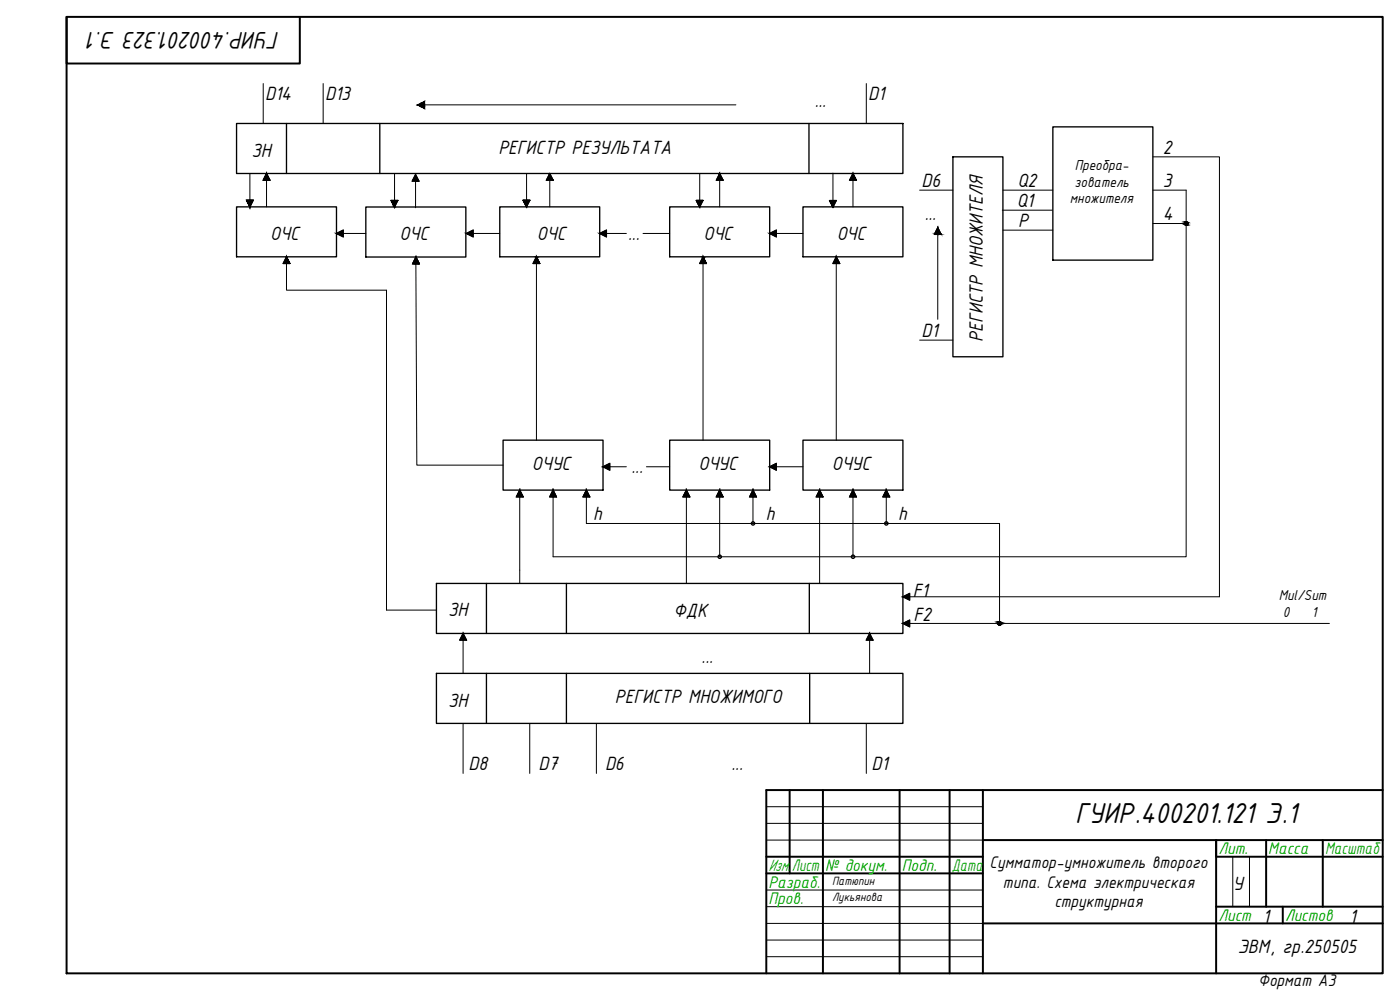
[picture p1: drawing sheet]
<svg xmlns="http://www.w3.org/2000/svg" width="420mm" height="297mm" viewBox="0 0 420 297" stroke-linecap="round" stroke-linejoin="round" font-family="sans-serif">
<!-- layer: 0 -->
<g fill="none" stroke="#000" stroke-width=".59">
<path d="M20 5.1h395v286.9h-395zM20 5.1v14h70v-14M237 237.1v25M247 237.1v54.9M270 237.1v54.9M285 237.1v54.9M295 237.1v54.9M415 237.1h-185v54.9M230 257.1h65M295 252.1h120M380 252.1v19.9M397 252.1v19.9"/>
<path d="M415 257.1h-50v-5v39.9M230 262.1h65M295 277.1h120M365 272h50M385 272v5.1"/>
</g>
<path d="M230 242h65M230 247h65M230 252.1h65M370 257.1v14.9M375 257.1v14.9M230 267h65M230 272h65M230 277.1h65M230 282.1h65M230 287h65" fill="none" stroke="#000" stroke-width=".3"/>
<g fill="none" stroke="#000" stroke-width=".4">
<path d="M71 37h200v15.1h-200zM86 37v15.1M114 37v15.1M125.4 31.5l2-1v2zM126.4 31h1v.5h-1zM126.4 31.5h1v.5h-1zM126.4 31l1 1.5M127.4 30.5l-1 1.5M242.8 37v15.1M316 38.1h30v39.9h-30zM80 52.1l1 2h-2zM124.7 52.4l1 1.9h-2z"/>
<path d="M165 52.1l1 2h-2zM216 52.1l1 2h-2zM256 52.1l1 2h-2zM286 47.1h15v59.9h-15zM71 62.1h30v15h-30zM74 60.1h2l-1 2zM86 77.1l1 2h-2zM101 70l2-.9v2zM109.8 62.1h30v15h-30zM117.4 60.1h2l-1 2.1zM124.8 77.2l1 1.9h-2zM140 70l2-.9v2z"/>
<path d="M150 62.1h30v15h-30zM157 60.1h2l-1 2zM161 77.1l1 2h-2zM180 70l2-.9v2zM201 62.1h30v15h-30zM209 60.1h2l-1 2zM211 77.1l1 2h-2zM231 70l2-.9v2zM241 62.1h30v15h-30zM249 60.2h2l-1 2zM251 77.1l1 2h-2zM281.4 68.3l1 2h-2z"/>
<path d="M151 132.1h30v15h-30zM201 132.1h30v15h-30zM241 132.1h30v15h-30zM156 147.1l1 2h-2zM166 147.1l1 2h-2zM176 147.1l1 2h-2zM181 140l2-.9v2zM206 147.1l1 2h-2zM216 147.1l1 2h-2zM226 147.1l1 2h-2zM231 140l2-.9v2zM246 147.1l1 2h-2z"/>
<path d="M256 147.1l1 2h-2zM266 147.1l1 2h-2zM131 175.1h140v15h-140zM146 175.1v15M170 175.1v15M242.9 175.1v15M271 179.1l2-1v2zM139 190.1l1 2h-2zM261 190.1l1 2h-2zM271 187.1l2-1v2zM131 202h140v15.1h-140zM146 202v15.1"/>
<path d="M170 202v15.1M243 202v15.1"/>
<circle cx="356" cy="67.1" r=".5"/>
<circle cx="226" cy="157.1" r=".5"/>
<circle cx="266" cy="157.1" r=".5"/>
<circle cx="216" cy="167" r=".5"/>
<circle cx="256" cy="167" r=".5"/>
<circle cx="300" cy="187" r=".5"/>
</g>
<g fill="none" stroke="#000" stroke-width=".3">
<path d="M79 25.1v11.9M97 25.1v11.9M125.4 31.5h95.5M126.4 32l-1-.5 2 1M260 25.1v11.9M75 52.1v10M80 52.1v10M118.4 52.1v10M124.7 54.3v8M158 52.1v10M165 54.1v8M210 52.1v10"/>
<path d="M216 52.1v10M250 52v10.1M256 52.1v10M276 57.1h10M301 57.1h15M346 47.1h20v132h-95M346 57.1h10v110h-190v-20M86 77.1v10h30v96h15M101 70h8.8M124.8 77.1l.3 62.5h25.9M140 70h10M161 77.1v55"/>
<path d="M180 70h8M193 70h8M211 77.1v55M231 70h10M251 77.1v55M281.4 68.3v27.5M300.8 63.1h15M301 69.1h15M346 67.1h10M276 102.1h10M156 147.1v28M176 147.1v10h124"/>
<path d="M181 140h7M194 140h7M206 147.1v28M216 147.1v20M226 147.1v10M231 140h10M246 147.1v28M256 147.1v20M266 147.1v10M300 157.1v30M139 190.1v11.9M261 190.1v11.9"/>
<path d="M271 187.1h128M139 217.1v15M159 217.1v15M179 217.1v15M260 217.1v15"/>
</g>
<g fill="#000" stroke="#000" stroke-width=".3">
<path d="M125.4 31.5h1v.5zM125.4 31.5l1-.5v.5zM124.7 52.4l.9 1.7h-1.7zM165 52.1l.1 .3h-.3zM101.5 70.3h1.5v.8zM101 70l2-.9v.9zM124.8 77.2v1.9h-.9zM140.5 70.3h1.5v.8zM140 70l2-.9v.9zM158 60.1l1 .1zM180.5 70.3h1.5v.8zM180 70l2-.9v.9z"/>
<path d="M231.5 70.3h1.5v.8zM231 70l2-.9v.9zM281.4 68.3l.4 .8h-.4zM355.8 66.6h.2zM356 67.5h.2zM299.8 187.5h.4zM299.8 186.6h.2z"/>
<path d="M126.4 32h.6l.4 .5zM127 32l.4 .5v-.5z"/>
<path d="M125.4 31.5h1.3zM125.4 31.5h1.3z"/>
<path d="M125.4 31.5h1.3zM125.4 31.5h1.3z"/>
<path d="M126.7 31.5l.3 .5zM126.7 31.5l.3 .5h-.6z"/>
<path d="M126.4 31l.3 .5 .3-.5zM126.4 31l.3 .5z"/>
<path d="M127.4 30.5l-.4 .5h.4zM126.4 31l1-.5-.4 .5z"/>
<path d="M127 31l.4 .5v-.5zM127 31l.4 .5h-.7z"/>
<path d="M126.7 31.5l.7 .5v-.5zM126.7 31.5l.7 .5h-.4z"/>
<path d="M79.8 52.4l.2 1.7zM79.8 52.4l.2 1.7h-1z"/>
<path d="M80 52.1l.1 .3zM80 52.1l-.2 .3z"/>
<path d="M80 52.4l1 1.7zM80 52.4l1 1.7h-1z"/>
<path d="M80 52.1v2h1zM80 52.1v2h-1z"/>
<path d="M123.9 54.1l1.8 .2-.1-.2zM123.9 54.1l1.8 .2h-2z"/>
<path d="M164.8 52.4l1.2 1.7-.9-1.7zM164.8 52.4l1.2 1.7h-2z"/>
<path d="M215.8 52.4l.2 1.7zM215.8 52.4l.2 1.7h-1z"/>
<path d="M216 52.1l.1 .3zM216 52.1l-.2 .3z"/>
<path d="M216 52.4l1 1.7zM216 52.4l1 1.7h-1z"/>
<path d="M255.8 52.4l.2 1.7zM255.8 52.4l.2 1.7h-1z"/>
<path d="M256 52.1l.1 .3zM256 52.1l-.2 .3z"/>
<path d="M256 52.4l1 1.7zM256 52.4l1 1.7h-1z"/>
<path d="M74 60.1h1v2zM75 60.1v2l1-2z"/>
<path d="M74 60.1l1 1.9v-1.9zM74 60.1l1 1.9z"/>
<path d="M75 60.1v1.9l1-1.9zM75 60.1v1.9z"/>
<path d="M85.9 77.2l.1 1.9zM85.9 77.2l.1 1.9h-1z"/>
<path d="M86 77.2l1 1.9zM86 77.2l1 1.9h-1z"/>
<path d="M101 70l2 .3v-.3zM101 70l2 .3h-1.5z"/>
<path d="M117.4 60.1l1 .1zM117.4 60.1l1 .1z"/>
<path d="M117.4 60.2l1 1.9v-1.9zM117.4 60.2l1 1.9z"/>
<path d="M118.4 60.2v1.9l1-1.9zM118.4 60.2v1.9z"/>
<path d="M118.4 60.1h1zM118.4 60.1l1 .1z"/>
<path d="M123.9 79.1h.9zM123.9 79.1h.9z"/>
<path d="M124.8 77.2l1 1.9zM124.8 77.2l1 1.9h-1z"/>
<path d="M124.8 77.2l1 1.9zM124.8 77.2v1.9h1zM124.8 77.2v1.9h-1z"/>
<path d="M124.8 79.1h1zM124.8 79.1h1z"/>
<path d="M140 70l2 .3v-.3zM140 70l2 .3h-1.5z"/>
<path d="M157 60.1h1zM157 60.1h1z"/>
<path d="M157 60.1h1zM157 60.1h1z"/>
<path d="M158 60.1l1 .1zM158 60.2h1l-1 1.8z"/>
<path d="M157 60.1l1 .1zM157 60.1l1 .1z"/>
<path d="M157 60.2l1 1.8v-1.8zM157 60.2l1 1.8z"/>
<path d="M158 60.1h1zM158 60.1h1z"/>
<path d="M158 60.1h1zM158 60.1h1z"/>
<path d="M160.9 77.2l.1 1.9zM160.9 77.2l.1 1.9h-1z"/>
<path d="M161 77.2l1 1.9zM161 77.2l1 1.9h-1z"/>
<path d="M180 70l2 .3v-.3zM180 70l2 .3h-1.5z"/>
<path d="M209 60.1h1zM209 60.1h1z"/>
<path d="M210 60.1v2zM210 60.1h.9l-.9 2z"/>
<path d="M209 60.1l1 2v-2zM209 60.1l1 2z"/>
<path d="M210 60.1h.9zM210 60.1h1z"/>
<path d="M210.9 77.2l.1 1.9zM210.9 77.2l.1 1.9h-1z"/>
<path d="M211 77.2l1 1.9zM211 77.2l1 1.9h-1z"/>
<path d="M231 70l2 .3v-.3zM231 70l2 .3h-1.5z"/>
<path d="M249 60.2l1 1.8v-1.8zM249 60.2l1 1.8z"/>
<path d="M250 60.2v1.8l1-1.8zM250 60.2v1.8z"/>
<path d="M250.9 77.2l.1 1.9zM250.9 77.2l.1 1.9h-1z"/>
<path d="M251 77.2l1 1.9zM251 77.2l1 1.9h-1z"/>
<path d="M281.4 68.3v.8zM281.4 68.3v.8h-.3z"/>
<path d="M281.1 69.1l.3 .9v-.9zM281.1 69.1l.3 .9h-.8z"/>
<path d="M280.6 70l.8 .3v-.3zM280.6 70l.8 .3h-1z"/>
<path d="M281.4 69.1l.9 .9-.5-.9zM281.4 69.1l.9 .9h-.9z"/>
<path d="M281.4 70l1 .3-.1-.3zM281.4 70l1 .3h-1z"/>
<path d="M355.8 66.6h.2zM355.7 66.6h.3z"/>
<path d="M355.7 66.6l.3 .1zM355.7 66.6l.3 .1z"/>
<path d="M355.7 66.7h.3zM355.7 66.7h.3z"/>
<path d="M355.6 66.7l.4 .1zM355.6 66.7l.4 .1z"/>
<path d="M355.6 66.8l.4 .1zM355.6 66.8l.4 .1z"/>
<path d="M355.5 66.9l.5 .1zM355.5 66.9l.5 .1z"/>
<path d="M355.5 67l.5 .1zM355.5 67l.5 .1z"/>
<path d="M355.5 67.1h.5zM355.5 67.1h.5z"/>
<path d="M355.5 67.1l.5 .1zM355.5 67.1l.5 .1z"/>
<path d="M355.5 67.2l.5 .1zM355.5 67.2l.5 .1z"/>
<path d="M355.6 67.3l.4 .1zM355.6 67.3l.4 .1z"/>
<path d="M355.6 67.4h.4zM355.6 67.4h.4z"/>
<path d="M355.7 67.4l.3 .1zM355.7 67.4l.3 .1z"/>
<path d="M355.7 67.5h.3zM355.7 67.5h.3z"/>
<path d="M355.8 67.5h.2zM355.8 67.5h.2z"/>
<path d="M356 66.6h.2zM356 66.6h.2z"/>
<path d="M356 66.6h.2zM356 66.6h.2z"/>
<path d="M356 66.6l.3 .1zM356 66.6l.3 .1z"/>
<path d="M356 67.5h.2zM356 67.5h.2z"/>
<path d="M356 66.7h.4zM356 66.7h.4z"/>
<path d="M356 67.4h.3zM356 67.4l.2 .1z"/>
<path d="M356 66.7l.4 .1zM356 66.7l.4 .1z"/>
<path d="M356 67.4h.4zM356 67.4h.3z"/>
<path d="M356 66.8l.4 .1zM356 66.8l.4 .1z"/>
<path d="M356 67.3h.4zM356 67.3l.4 .1z"/>
<path d="M356 66.9l.5 .1zM356 66.9l.5 .1z"/>
<path d="M356 67.2h.4zM356 67.2l.4 .1z"/>
<path d="M356 67l.5 .1zM356 67l.5 .1z"/>
<path d="M356 67.1h.5zM356 67.1l.4 .1z"/>
<path d="M356 67.1h.5zM356 67.1h.5z"/>
<path d="M181 140l2-.9v.9zM181 140l2 1.1v-1.1z"/>
<path d="M231 140l2-.9v.9zM231 140l2 1.1v-1.1z"/>
<path d="M156 147.1v2h1zM156 147.1v2h-1z"/>
<path d="M156 147.1v2h1zM156 147.1v2h-1z"/>
<path d="M166 147.1v2h1zM166 147.1v2h-1z"/>
<path d="M166 147.1v2h1zM166 147.1v2h-1z"/>
<path d="M176 147.1v2h1zM176 147.1v2h-1z"/>
<path d="M176 147.1v2h1zM176 147.1v2h-1z"/>
<path d="M206 147.1v2h1zM206 147.1v2h-1z"/>
<path d="M206 147.1v2h1zM206 147.1v2h-1z"/>
<path d="M216 147.1v2h1zM216 147.1v2h-1z"/>
<path d="M216 147.1v2h1zM216 147.1v2h-1z"/>
<path d="M226 147.1v2h1zM226 147.1v2h-1z"/>
<path d="M226 147.1v2h1zM226 147.1v2h-1z"/>
<path d="M246 147.1v2h1zM246 147.1v2h-1z"/>
<path d="M246 147.1v2h1zM246 147.1v2h-1z"/>
<path d="M256 147.1v2h1zM256 147.1v2h-1z"/>
<path d="M256 147.1v2h1zM256 147.1v2h-1z"/>
<path d="M266 147.1v2h1zM266 147.1v2h-1z"/>
<path d="M266 147.1v2h1zM266 147.1v2h-1z"/>
<path d="M271 179.1l2-1v1zM271 179.1l2 1v-1z"/>
<path d="M139 190.1v2h1zM139 190.1v2h-1z"/>
<path d="M261 190.1v2h1zM261 190.1v2h-1z"/>
<path d="M271 187.1l2-1v1zM271 187.1l2 1v-1z"/>
<path d="M299.5 187.1h.5zM299.5 187.1h.5z"/>
<path d="M299.8 187.5h.3zM299.9 187.5h.2z"/>
<path d="M299.8 186.6h.2zM299.7 186.6h.3z"/>
<path d="M299.7 186.6l.3 .1zM299.7 186.7h.3z"/>
<path d="M299.7 186.7h.3zM299.7 186.7h.3z"/>
<path d="M299.6 186.7l.4 .1zM299.6 186.7l.4 .1z"/>
<path d="M299.6 186.8l.4 .1zM299.6 186.8l.4 .1z"/>
<path d="M299.5 186.9l.5 .1zM299.5 186.9l.5 .1z"/>
<path d="M299.5 187l.5 .1zM299.5 187l.5 .1z"/>
<path d="M300 186.6h.2zM300 186.6h.2z"/>
<path d="M300 186.6h.3zM300 186.6h.3z"/>
<path d="M299.7 187.5h.5zM299.7 187.5h.5z"/>
<path d="M300 186.6l.3 .1zM300 186.6l.3 .1z"/>
<path d="M300 186.7l.4 .1zM300 186.7l.4 .1z"/>
<path d="M299.6 187.4h.7zM299.6 187.4l.6 .1z"/>
<path d="M300 186.8l.4 .1zM300 186.8l.4 .1z"/>
<path d="M299.6 187.3h.8zM299.6 187.3l.7 .1z"/>
<path d="M300 186.9l.5 .1zM300 186.9l.5 .1z"/>
<path d="M299.5 187.2h.9zM299.5 187.2l.9 .1z"/>
<path d="M300 187l.5 .1zM300 187l.5 .1z"/>
<path d="M299.5 187.1h1zM299.5 187.1h1z"/>
<path d="M299.5 187.1h1zM299.5 187.1l.9 .1z"/>
</g>
<g fill="#000" stroke="#000" stroke-width=".3">
<path d="M281.4 68.3v2z"/>
<path d="M281.4 68.3l1 2h-1zM281.4 68.3l-1 2h1z"/>
</g>
<text font-size="9.3" x="322.7" y="247">ГУИР.400201.121 Э.1</text>
<text font-size="7.8" x="83.9" y="9.6" transform="rotate(-180 83.9 9.6)">ГУИР.400201.323 Э.1</text>
<g font-size="6.2">
<text x="79.6" y="30.1">D14</text>
<text x="97.6" y="30.1">D13</text>
<text x="244.6" y="32.1">...</text>
<text x="260.6" y="30.1">D1</text>
<text x="75.5" y="47.1">ЗН</text>
<text x="149.6" y="46.1">РЕГИСТР РЕЗУЛЬТАТА</text>
<text x="349" y="46.1">2</text>
<text x="276.6" y="56.1">D6</text>
<text x="305.4" y="56.1">Q2</text>
<text x="349" y="56.1">3</text>
<text x="305.2" y="62">Q1</text>
<text x="277.6" y="66.1">...</text>
<text x="305.6" y="68.1">P</text>
<text x="349" y="66.1">4</text>
<text x="81.1" y="72.1">ОЧС</text>
<text x="119.9" y="72.1">ОЧС</text>
<text x="161.1" y="72.1">ОЧС</text>
<text x="188.6" y="72.1">...</text>
<text x="211.1" y="72.1">ОЧС</text>
<text x="251.1" y="72.1">ОЧС</text>
<text x="276.6" y="101.1">D1</text>
<text x="295" y="102.5" transform="rotate(-90 295 102.5)">РЕГИСТР МНОЖИТЕЛЯ</text>
<text x="159.6" y="141.1">ОЧУС</text>
<text x="189.5" y="142.1">...</text>
<text x="209.6" y="141.1">ОЧУС</text>
<text x="249.6" y="141.1">ОЧУС</text>
<text x="178" y="156">h</text>
<text x="229.8" y="156">h</text>
<text x="269.6" y="156">h</text>
<text x="274" y="179.1">F1</text>
<text x="134.5" y="184.7">ЗН</text>
<text x="202.1" y="185">ФДК</text>
<text x="274.2" y="186.4">F2</text>
<text x="210.6" y="199.1">...</text>
<text x="134.5" y="212.1">ЗН</text>
<text x="184.6" y="211.1">РЕГИСТР МНОЖИМОГО</text>
<text x="140.6" y="231">D8</text>
<text x="161.6" y="231">D7</text>
<text x="181.6" y="231">D6</text>
<text x="219.6" y="231">...</text>
<text x="261.6" y="231">D1</text>
<text x="370" y="267">У</text>
<text x="379" y="277.1">1</text>
<text x="405" y="277.1">1</text>
<text x="371.5" y="286.1">ЭВМ, гр.250505</text>
</g>
<g font-size="5.4" fill="#00ad00">
<text x="365.7" y="256.4">Лит.</text>
<text x="380.6" y="256.4">Масса</text>
<text x="397.7" y="256.4">Масштаб</text>
<text x="230.7" y="261.4">Изм.</text>
<text x="237.7" y="261.4">Лист</text>
<text x="247.6" y="261.4">№ докум.</text>
<text x="270.7" y="261.4">Подп.</text>
<text x="285.6" y="261.4">Дата</text>
<text x="230.7" y="266.3">Разраб.</text>
<text x="230.7" y="271.3">Пров.</text>
<text x="365.7" y="276.3">Лист</text>
<text x="385.7" y="276.3">Листов</text>
</g>
<g font-size="5.4">
<text x="297" y="260.5">Сумматор-умножитель второго</text>
<text x="301" y="266.4">типа. Схема электрическая</text>
<text x="316.4" y="272.2">структурная</text>
<text x="377.6" y="295.8">Формат А3</text>
</g>
<g font-size="4.7">
<text x="322.6" y="51.1">Преобра-</text>
<text x="322.5" y="56.1">зователь</text>
<text x="321" y="61.1">множителя</text>
<text x="383.8" y="180.1">Mul/Sum</text>
<text x="385" y="185">0</text>
<text x="393.7" y="185">1</text>
</g>
<g font-size="3.9">
<text x="249.7" y="265.5">Патюпин</text>
<text x="249.7" y="270.3">Лукьянова</text>
</g>
</svg>
